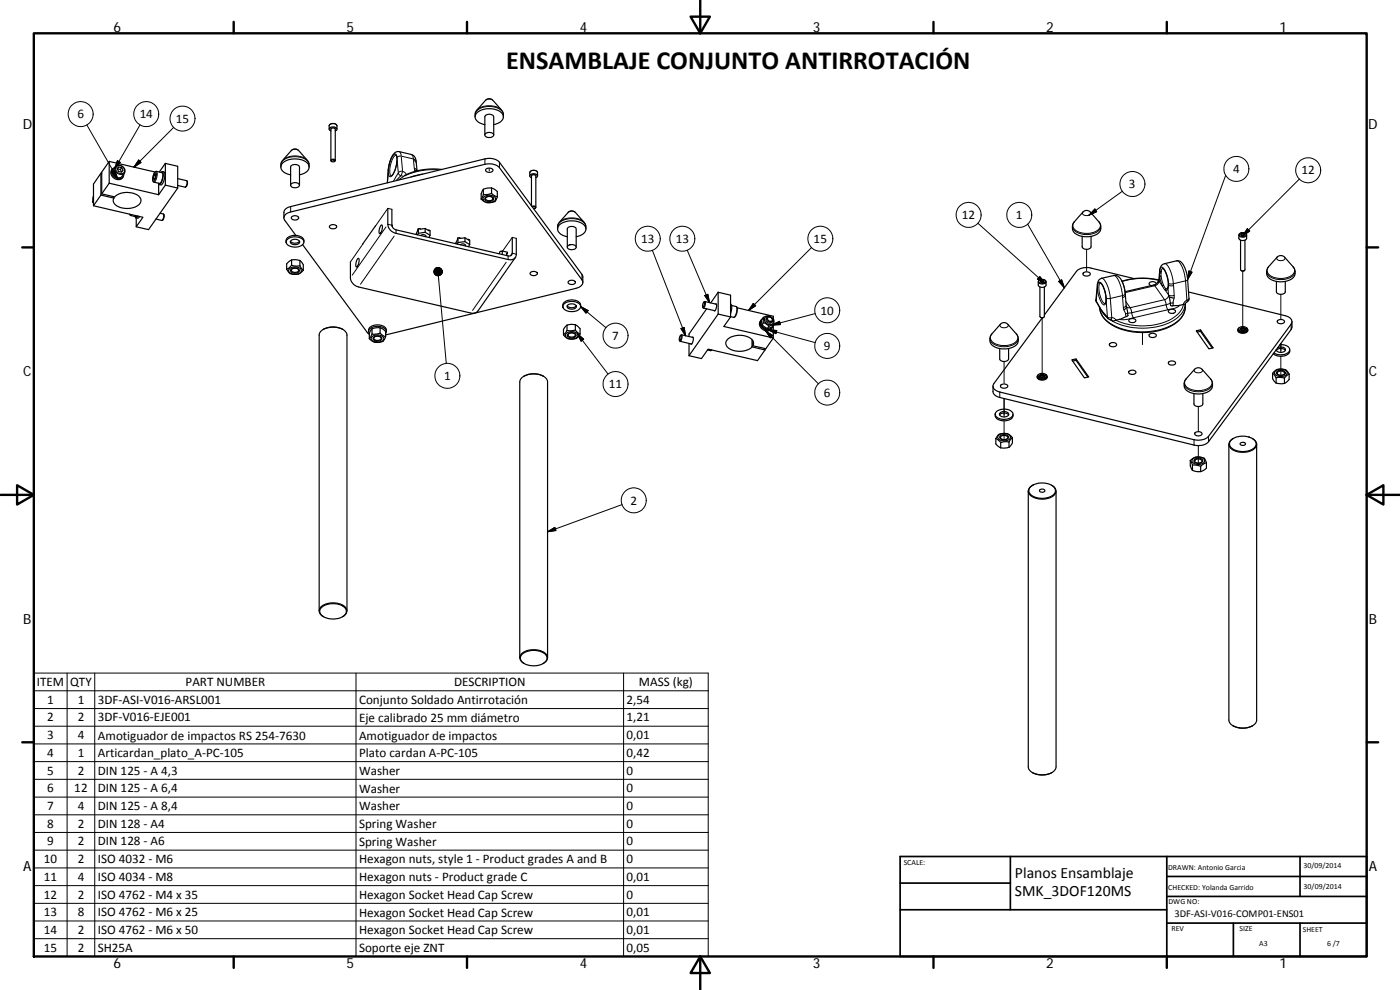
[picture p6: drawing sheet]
<svg xmlns="http://www.w3.org/2000/svg" width="420mm" height="297mm" viewBox="0 0 420 297" stroke-linecap="round" stroke-linejoin="round" font-family="sans-serif">
<g fill="none" stroke="#000" stroke-width=".3">
<path d="M26.1 37.5l9.2 16.1M42 37.5l-7.6 13.1M52.1 38.2l-11.9 12M98.8 37.7a1.44 1.44 0 0 1 2.3 0M99.2 38.8a.79 .79 0 0 1 1.4 0M99.3 38.7a.8 .8 0 0 1 1.3 0M142.6 34a4.9 4.9 0 0 1 5.7-1.9 3.4 3.4 0 0 1 2.7 1.9M143.4 32.8a6.1 6.1 0 0 1 6.9 0M145.8 30.1a1.74 1.74 0 0 1 2.1 0M33.6 51.7l.9-.5 .8 2.4zM34.5 50.2a1.83 1.83 0 0 0 .7 1.8 1.83 1.83 0 0 0 2 .1M34.9 50a1.49 1.49 0 0 1 1.9 0 1.49 1.49 0 0 1 .3 1.9 1.52 1.52 0 0 1-1.8-.2 1.52 1.52 0 0 1-.4-1.7z"/>
<path d="M35.2 48.2l.9 .5-1.7 1.9zM41.6 48l.7 .7-2.1 1.5zM46.5 51.7l.1-.1a1.83 1.83 0 0 1 0 2.3l-.4 .5a.62 .62 0 0 1-.5-.4 .62 .62 0 0 1 .2-.7zM47 51.5l.2 .7-.1 .8-.4 1.1-.4 .6M84.3 49.1a4.6 4.6 0 0 1 5.2-2 3.5 3.5 0 0 1 3.2 2M85.1 47.9a6 6 0 0 1 6.9 0M87.5 45.1a1.94 1.94 0 0 1 2.1 0M116.5 51.7l-.2 3M116.6 50.9l-.1 .2M118.7 46.6a6.2 6.2 0 0 0-1.4 6.1M119.1 48.2l-.7 3.4a1.55 1.55 0 0 1-1.5 1.4l-.3-1.1M119.2 48l.3 3.6"/>
<path d="M119.5 52l-1.4 2.3M119.5 51.9l.7 .8M119.8 45.5l.4 .4 .2 .8M120.2 52.8l-1.3 1.3M120.3 46.8l-.6 .1-.5 .3M120.4 52.8l.7 .2M120.4 47.1l.4 4.1M120.6 46.9l3.3 .7M120.8 51.4h-.7l-.5 .4M120.8 51.5l-.5 1.2M120.9 51.4l1.1 .9M121 53l-1.4 1"/>
<path d="M123.5 46.4l.3 .4 .2 .8M124.1 48.1v-.4l.6 .3 .2 .4M124.1 48.3l.2 2.1M124.2 48.2l.7 .7M124.3 50.5l.2 .6M124.4 50.5l.8 .7M124.5 51.1l.1 .3M126.9 52.2l-3.6 .9M131.4 50.9a19.9 19.9 0 0 0-9.9 1.8M145.5 47.8v1.4M146.8 50.5v.8M149.9 48.8v1.4"/>
<path d="M159 51.7a1.45 1.45 0 0 1 2.3 0M159.5 52.8a.74 .74 0 0 1 .7-.4 .74 .74 0 0 1 .7 .4M159.5 52.7l.7-.3 .6 .3M336.8 57.4l-10 7.2M367.8 52.6l-11.4 31.3-.6 .4 .4 5.7M390 53.7l-17.1 17M38.9 64.3l.3 .1M39.5 64.4l-.3 .3M87.2 62v1.5M108.9 73.2l-3.7 5.4M115.8 68.1l-10.1 14.4M116.4 67.3l1.2 .3"/>
<path d="M117.6 62.8l-1.2-.3-3.7 5.4M118.3 70.8l-10.1 14.5M118.9 69v1M151.9 78.7l-10.1 14.4M152.5 76.8v1M153.7 76l-.5 .7M153.8 76l1.1 .3M154.9 71.5l-1.2-.3-2.9 4.1M167.4 67.7a5.2 5.2 0 0 1 6.6-1.7l1.3 .8 .5 .9M168.1 66.4a6.1 6.1 0 0 1 6.9 0M170.5 63.7a1.86 1.86 0 0 1 2.1 0M195.8 75.1l9.9 25.7"/>
<path d="M206.2 75.1l6.7 15.7M243.6 74.3l-18.9 18.9M293.5 67l20.1 18M308.4 67.2l11 19.2M321.8 67.9a3.4 3.4 0 0 0 3.6 2.5 4.5 4.5 0 0 0 4.9-2.2l.1-.3M322.4 66.5a1.92 1.92 0 0 0 1.4 3.1 5.5 5.5 0 0 0 6.3-1.4l.1-.8-.4-.9M325 63.6a.87 .87 0 0 0 .2 1 .87 .87 0 0 0 1 .1 .8 .8 0 0 0 .8-.2 .8 .8 0 0 0 .2-.9M326.1 74.8v6.5M328.6 62.7l.5 .8-2.3 1.1zM349.5 79.1a2.72 2.72 0 0 1 1.8 2.2l.6 1.9 .2 1.9M353.1 78.3a3.9 3.9 0 0 1 2.2 3.1l.5 2.9-3.7 .8M371.8 70.5a1.36 1.36 0 0 0 2.3 0"/>
<path d="M372 70.2a1.18 1.18 0 0 1 2 .3 1.06 1.06 0 0 1-1.1 .5 1.06 1.06 0 0 1-.9-.8zM374.3 68.6l.8 .7-2.2 1.4zM383.3 77.2a.86 .86 0 0 0 .2 .9 .86 .86 0 0 0 1 .1 .82 .82 0 0 0 1-1M131.6 82.7l2.3 26.3M174.3 92l7.6 6.3M174.3 92l2.2 1.2-.6 .8zM174.7 82.4v1.5M204.4 98.6l.9-.4 .4 2.6zM211.5 88.7l.9-.4 .5 2.5zM221 92l.2 .5-.1 1-.4 1.2-.5 .5M226.1 91l.7 .7-2.1 1.5zM229.8 99.2l.7 .5"/>
<path d="M229.8 99.2l.6 .7M229.8 99.2l1.4 2.2 .7-.8-.8-.4M230 95.6a1.03 1.03 0 0 0 .3 1.2 1.03 1.03 0 0 0 1.3 0M230.5 100l15.1 15.2M230.9 99l2.2 .2-.2 .9-1.7-.8M231 99.1l13.7 3.7M231.7 97.5l2.2-1.1 .3 1zM244.7 94.1l-13 3.4M300.2 97.3a.87 .87 0 0 0 .3 1 .87 .87 0 0 0 1 0 .79 .79 0 0 0 .8-.2 .79 .79 0 0 0 .2-.8M311.6 84.6a1.34 1.34 0 0 0 2.3 0M311.8 84.2a1.18 1.18 0 0 1 2 .3 1.2 1.2 0 0 1-2.1-.1zM312.1 83l1.5 2-2.2-1.3z"/>
<path d="M312.8 95.4v17.8M317.7 84.4l.9-.5 .8 2.5zM328.9 90l.1 .3M329 90.3l1.4 2.5 1.9 2.3M329 90.3l.4-4.1 .1 1.7 .5 1.7a2.36 2.36 0 0 0 1.5 1.9l.4-.6 .1-.9 .3 5.1M329 90.3v.3M329.3 85.4l.1 .3M330.3 84.9a3.7 3.7 0 0 0-.2 3.5l.2 .8a2.38 2.38 0 0 0 1.4 1.9M330.6 83.5a3.9 3.9 0 0 1 2.1 3.2l.5 2.9M330.6 93.3l1.6 1.8M331.9 89.4l1.3 .2M332.3 95.1l.5 .3 .9-.1-.4 .6"/>
<path d="M332.3 95.1l.2 .4M333.2 89.6l.5 5.7 .7 .2 .5 .6M333.6 96l.3 .4M334.2 82.7a3.8 3.8 0 0 1 2.1 3.1l.6 2.9M336.6 84.2l.9 2.7a2.36 2.36 0 0 1 0 2.1l-.6 .3M336.9 88.7l-3.7 .9M336.9 88.7v.6M336.9 89.3l.2 2.9M337.1 92.2l.7 1.9M337.7 88.1l-.8 .6M337.8 94.1l.2 .9M337.9 90.5l1.3 1.8"/>
<path d="M338 91.6l-.3 .4-.6 .2M338.1 92l.4 .3h.7M339.2 92.3l.3 .8a.47 .47 0 0 1-.2 .8l-1.5 .2M340.1 95.4l-2 .5-2.1-.1M342.9 99.8v3.6M346.3 85.5l.3 .2M346.6 85.7l2.9 4.2M346.6 85.7l-8.9 2.1M347.8 84.1a20.4 20.4 0 0 0-11 .4M347.8 84l.1 .4M347.9 84.4l1 1.5-.8-2.7-.1-.4h.4l.7 2.4 .9 1.4M347.9 84.4a1.81 1.81 0 0 1-1.3 1.3"/>
<path d="M348 81.7l-.1 2.7M348 81.2v.1a.71 .71 0 0 1 .2-.9 .71 .71 0 0 1 .8-.1l1.2 2.1 .4 2.6M348 81.3l.5 .2v.4l-.5-.1zM348.5 81.9l-.1 .9M348.9 80.5l-.4 1M349.2 85.6h-.1a.85 .85 0 0 0 .4 1.2l1.2 1.7a1.43 1.43 0 0 1-1.2 1.4M349.5 89.9l.5 1.5 2.1-.6-.2 1M349.5 89.9l-10.3 2.4M350 86.6l.3 .1M350.5 86.2v.1a.52 .52 0 0 1-.1 .7 .52 .52 0 0 1-.7-.1l.3-.3M350.7 85.6l1.5 .1 .2 3-1 .1-.7-.3-.2-2.1zM352.1 85.1l.1 .6"/>
<path d="M352.1 85.1h-1.4v.5l-.1-.1M352.4 88.7l-.3 2.1M354 91.6l-1.5 .9-12.4 2.9-.4-1.3v-.3l10.3-2.4 .5 1.5M355.7 91.2a7.1 7.1 0 0 1-5 5.7 20.1 20.1 0 0 1-17.5-1M355.7 92.1a7.3 7.3 0 0 1-5.4 6.1 19.1 19.1 0 0 1-18.2-2.1 5.8 5.8 0 0 1-2.1-3.8M356.2 90l.1 .6M356.2 90l-.2 .2a2.55 2.55 0 0 0-1.1 2.2 10.9 10.9 0 0 1-8.6 5.1 20.1 20.1 0 0 1-11.4-1.4M356.8 81.3l.9 .4-1.3 2.1zM356.8 89.6l-.6 .4M372.3 98.4a.84 .84 0 0 1 1.4 .5 .82 .82 0 0 1-.8 .3 .82 .82 0 0 1-.7-.6zM373 81.3v17.9M373.6 98.7a.91 .91 0 0 0-1.3 .1"/>
<path d="M373.7 98.6a.89 .89 0 0 0-1.5 .2M373.7 98.7h.1M380.1 81.4a3.9 3.9 0 0 0 4.5 2.5 3.7 3.7 0 0 0 4.1-2.5M380.7 80.1a1.94 1.94 0 0 0 1.3 3 5.8 5.8 0 0 0 6.3-1.1l.2-1.1-.4-.8M384.4 88.3v7.4M387.5 97.3v1.6M173.3 100.1l9.2 12.1M173.3 100.1l1.9 1.7-.8 .6zM213.5 105l-.3 .2M297.1 101.6a3.4 3.4 0 0 0 3.5 2.4 4.5 4.5 0 0 0 5-2.1v-.3M297.7 100.2a1.92 1.92 0 0 0 1.3 3.1 5.4 5.4 0 0 0 6.4-1.4l.1-.9-.5-.8M300 117.6v1.7"/>
<path d="M301.3 108.5v6.5M301.3 119.6v5.5M313.4 112.7a1.01 1.01 0 0 0-1.4 .1M313.5 112.6l-.1-.1a.95 .95 0 0 0-1.4 .3M313.5 112.8h.1M313.5 112.7v.1M313.5 112.6a.81 .81 0 0 0-.8-.4 .81 .81 0 0 0-.7 .7l.1 .2a.88 .88 0 0 0 1.5-.4M355.4 115.1a3.3 3.3 0 0 0 3.5 2.4 4.4 4.4 0 0 0 4.9-2.1l.1-.3M355.9 113.7a1.92 1.92 0 0 0 1.4 3.1 5.8 5.8 0 0 0 6.2-1.1l.3-1.1-.5-.9M358.5 110.8a.88 .88 0 0 0 .3 1 .88 .88 0 0 0 1 .1 .81 .81 0 0 0 .8-.3 .81 .81 0 0 0 .2-.8M384.4 103v2.7M384.4 106.9v5.7"/>
<path d="M301.3 126.3v5.6M358.3 131.9v1.6M359.6 122v7.3M359.6 133.7v5.3M362.7 130.9v1.6M164.3 159.6l2.2-1.4 .3 1zM186.7 151.4l-22.4 8.2M10.1 202h202.4v85h-202.4zM10.1 207.3h202.4M10.1 212.6h202.4M10.1 217.9h202.4M20.1 202v85"/>
<path d="M28.4 202v85M106.8 202v85M187.1 202v85M10.1 223.2h202.4M10.1 228.5h202.4M10.1 233.8h202.4M10.1 239.2h202.4M10.1 244.5h202.4M10.1 249.8h202.4M10.1 255.1h202.4M10.1 260.4h202.4M10.1 265.7h202.4"/>
<path d="M10.1 271h202.4M10.1 276.3h202.4M10.1 281.6h202.4"/>
<circle cx="24.2" cy="34.2" r="3.7"/>
<circle cx="43.9" cy="34.2" r="3.7"/>
<circle cx="54.8" cy="35.6" r="3.8"/>
<circle cx="339.9" cy="55.2" r="3.7"/>
<circle cx="371.1" cy="50.7" r="3.8"/>
<circle cx="392.6" cy="51.1" r="3.8"/>
<circle cx="194.4" cy="71.6" r="3.8"/>
<circle cx="204.8" cy="71.6" r="3.8"/>
<circle cx="246.2" cy="71.6" r="3.8"/>
<circle cx="290.7" cy="64.5" r="3.7"/>
<circle cx="305.9" cy="64.5" r="3.7"/>
<circle cx="248.3" cy="93.1" r="3.8"/>
<circle cx="134.3" cy="112.8" r="3.8"/>
<circle cx="184.7" cy="100.7" r="3.7"/>
<circle cx="184.7" cy="115.2" r="3.7"/>
<circle cx="248.3" cy="103.8" r="3.8"/>
<circle cx="248.3" cy="117.8" r="3.7"/>
<circle cx="190.2" cy="150.1" r="3.7"/>
</g>
<g fill="none" stroke="#000" stroke-width=".36">
<path d="M98.8 38.7v-.9a1.3 1.3 0 0 1 1.2-.8 1.3 1.3 0 0 1 1.1 .8v.9M99.3 38.8v9.4M99.3 39.3a.61 .61 0 0 1-.5-.8 .61 .61 0 0 1 .8-.4 .92 .92 0 0 1 1 0 .92 .92 0 0 1 .4 1l-.4 .2M100.6 38.8v9.4M142.6 35.1v-1.1l.3-.7 2.8-3.2a1.48 1.48 0 0 1 2.2 0l2.8 3.2 .4 .9v.9M145.5 37.4a2.74 2.74 0 0 1-2.9-2.7 5.1 5.1 0 0 1 6.1-1.8 2.46 2.46 0 0 1 2.3 2.6 3.3 3.3 0 0 1-2.8 1.9M28.1 59l-.3 1.7 .3-.3M30.3 52l-2.2 3.2v6.5l2.2-3.2M30.3 52h.2M30.3 52v6.5M30.3 58.5l3.9 .9M30.5 58.2l3.9 .9a5.7 5.7 0 0 1 7.8 .4 2.14 2.14 0 0 1-2 2.7 5.7 5.7 0 0 1-6-1.3l-.2-.9 .2-.6"/>
<path d="M32.8 48.4l-2.3 3.2v6.6M32.8 55l-2.3 3.2M32.8 48.4v6.6M32.8 55l14.8 3.4M32.8 48.4l13.7 3.2M33.7 50.8a2 2 0 0 0 .5 2.7 2 2 0 0 0 2.7-.4M34.2 59v.4M34.4 50.3a1.56 1.56 0 0 0-1 1.6 1.56 1.56 0 0 0 1.2 1.4 1.5 1.5 0 0 0 1.6 .3 1.5 1.5 0 0 0 .9-1.4M34.7 49.9a1.76 1.76 0 0 1 2.1 0 1.76 1.76 0 0 1 .5 2l-.7 1a1.71 1.71 0 0 1-2 .1 1.71 1.71 0 0 1-.7-2zM35.3 50.6l.8 .2M35.3 50.6l-.1 .1M35.6 50.1l-.3 .5"/>
<path d="M35.6 50.1l.9 .2 .4 .8-.4 .6-.9-.3-.4-.8zM36.1 50.8l.4 .8M36.5 50.3l-.4 .5M46 53.5l.4 .1M46.2 52.6l.5 .1M46.4 51.7l.6-.3 1.6 .4a2.94 2.94 0 0 1-.7 3.2l-1.7-.3a1.34 1.34 0 0 1-.2-1.8zM46.6 52.1l.1 .4-.1 .9-.4 .5-.2-.4 .2-.9zM47.6 55.2v3.2M48.3 51.7l.2-.2a1.28 1.28 0 0 1 .4 1.9l-.2 .6a1.1 1.1 0 0 1-1 1.3l-.2-.3M48.7 51.5a1.01 1.01 0 0 1 .8 1.5l-.4 1.3a1.01 1.01 0 0 1-1.3 1.1M49.6 49l-1.8 2.6M49.6 49v6.5"/>
<path d="M49.6 55.5l3.7 .9M49.6 49l3.7 .9v6.5M49.6 55.5l-2 2.9M53.3 56.4l-8.7 12.5-3.7-.8M53.3 53.6l2.7 .6 .2 .5-.2 .9-.4 .6-2.3-.6M56.1 54.3l.1 .9-.2 .7-.3 .2M84.3 50.1v-1l.3-.7 2.8-3.2a1.48 1.48 0 0 1 2.3 0l2.8 3.2 .2 .7 .1 1M87.2 52.5a2.67 2.67 0 0 1-2.9-2.8 4.8 4.8 0 0 1 5.7-1.9 2.57 2.57 0 0 1 2.7 2.8 3.4 3.4 0 0 1-2.8 1.9M87.2 55.6v-5.5a1.52 1.52 0 0 1 2.7 0v5.5M87.4 55.2a1.51 1.51 0 0 1 2.4 .5 1.51 1.51 0 0 1-2.6-.3zM99.5 48.2l.1-.1a.43 .43 0 0 1 .6-.2 .43 .43 0 0 1 .1 .6 .51 .51 0 0 1-.8-.3zM99.6 48.5a.41 .41 0 0 1-.2-.6 .41 .41 0 0 1 .6-.1h.1a.37 .37 0 0 1 .5 .2 .37 .37 0 0 1-.3 .5"/>
<path d="M118.9 46.6a7 7 0 0 1-1.5 6.2M119.2 47.8a1.3 1.3 0 0 0-.7-1.6 6.8 6.8 0 0 0-1.9 5.3M124.5 51.1l.6 .2M125.2 51.3l-.4-3.4-.6-1.1-.8-.4-3.6-.9a2.56 2.56 0 0 0-2.6 2.4l-.6 2.3-.4 4.7M132.6 50.8a17.2 17.2 0 0 0-11.5 2.2M145.1 58.4l-.7 1.4M145.1 56.8l-.7 1.4v1.6M145.1 56.8v1.6M145.3 59a2.38 2.38 0 0 1 3.4 .6 2.03 2.03 0 0 1-3 1 .87 .87 0 0 1-.7-.7 .87 .87 0 0 1 .3-.9zM145.5 40.5v-5.4a1.54 1.54 0 0 1 2.7 0v5.4M145.7 40.1a1.61 1.61 0 0 1 2.5 .5 1.51 1.51 0 0 1-2.7-.2zM145.7 59.2a1.58 1.58 0 0 1 2.5 .6 1.54 1.54 0 0 1-2.7-.2z"/>
<path d="M145.8 50.8a1.22 1.22 0 0 1 2.1 .5 1.27 1.27 0 0 1-2.2-.4zM145.9 59.2a1.22 1.22 0 0 1 2 .5 1.28 1.28 0 0 1-2.2-.2zM147.5 58l1.8 1.1M147.5 58l-1.5 .4h-.9M147.5 56.4h-1.2l-1.2 .4M147.5 56.4v1.6M147.5 56.4l1.8 1v1.7M149.3 59.1l-.2 .4a1.69 1.69 0 0 1-2 1.3l-1.4-.2-1.3-.8M159 52.8v-1a1.29 1.29 0 0 1 1.2-.7 1.29 1.29 0 0 1 1.1 .7v1M159.5 52.8v8.9M159.5 53.3a.61 .61 0 0 1-.5-.7 .61 .61 0 0 1 .8-.4 .9 .9 0 0 1 1-.1 .9 .9 0 0 1 .4 1l-.4 .2M160.8 52.8v9.4"/>
<path d="M27.8 60.7l.3 .2M28.1 61.7l14.8 3.5-2 2.9v-2.7M38.9 64.3l.3 .4 1.7 .3 .3-.2M41.4 64.8l-.1 .2a.36 .36 0 0 1-.4 .4 .36 .36 0 0 1-.4-.4M41.9 65l-.5 .5-.6-.1M48 64l1.1 .3-.3 1.7-.2 .1-1.8-.4M49.1 64.3l.1 .9-.2 .7-.3 .2M85.2 65.4v-1.7a2.11 2.11 0 0 1 2-1.7l58.3-14.3a4.5 4.5 0 0 1 4.4 1l24.8 33.6 .2 .5v1.9M85.9 72.6a2.23 2.23 0 0 1 2.8-2 2.1 2.1 0 0 1 2.5 2M86.3 71.8a3.6 3.6 0 0 1 4.9 .5 2.11 2.11 0 0 1-2.8 1.8 2.21 2.21 0 0 1-2.5-1.7zM87.2 72.4a1.88 1.88 0 0 0 2.7 0M87.3 72.2a1.59 1.59 0 0 1 2.6 .5 1.68 1.68 0 0 1-2.8-.1z"/>
<path d="M87.5 79.6l1.5 .3 1-.1M87.5 78v1.6M87.5 79.6l-1.5 1.2M87.5 78l-1.5 1.2v1.6M87.5 78l1.3-.1 1.2 .2M87.6 65a1.16 1.16 0 0 1 2 .6 1.26 1.26 0 0 1-2.2-.3zM88.8 70.6l-3.3-4.5a1.63 1.63 0 0 1 1.4-2.4l58.6-14.4a4.6 4.6 0 0 1 4.4 1l24.8 33.7a1.8 1.8 0 0 1-1.8 2.5l-57.2 14M90 79.8l1 1.3M90 78.1v1.7M90 78.1l1 1.4v1.6M90.8 73.4l19.4 26.4 .6 .5M98.9 67.8a1.35 1.35 0 0 1 2.2 .3 1.25 1.25 0 0 1-2.2-.2z"/>
<path d="M107.4 77.6l.1-.1a1.82 1.82 0 0 1-.2 2.4l-.2 .2a1.88 1.88 0 0 1 .2-2.4zM112.7 67.9l-3.8 5.4M114.4 67.6l.1-.1a1.86 1.86 0 0 1-.2 2.4l-.2 .2a1.92 1.92 0 0 1 .2-2.4zM116.4 62.5v4.8a3.1 3.1 0 0 0 2.5 2.7l33.6 7.9a1.78 1.78 0 0 0 2.4-1.6v-4.8M117.6 62.8v4.8M117.6 67.6a1.64 1.64 0 0 0 1.3 1.4l33.6 7.8a.89 .89 0 0 0 1.2-.8v-4.8M117.6 67.6l.1 .5M125.5 68.6l-.5 1.8M125.5 68.6v1.4M126.3 70.7a.84 .84 0 0 1 .8-.3 .84 .84 0 0 1 .7 .6M127.6 68.6l1.5 .6v1.4M127.6 68.6l-1.5 .2v-.2h-.6"/>
<path d="M127.6 68.6v1.1M127.6 69.7l1.5 .9M127.6 69.7l-2.1 .3-.2 .5M129.1 70.6l-.4 .6M137.4 71.4l-.5 1.8M137.4 71.4v1.4M138.2 73.4a.86 .86 0 0 1 .8-.3 .86 .86 0 0 1 .7 .7M139.5 71.4l-1.5 .1v-.2l-.6 .1M139.5 71.4l1.1 .6v-.2l.4 .2v1.4M139.5 72.5l1.5 .9M139.5 72.5l-2.1 .3-.2 .4M139.5 71.4v1.1"/>
<path d="M141 73.4l-.4 .6M149.8 76.1l.3-.7 .6-.1v1.1M150.7 75.3l1.6 .4v.4h-.3v.6M152 76.4l.1 .3M154.7 77.2l-11.2 16.1a2.03 2.03 0 0 1-2.2 .6l-33.7-7.8a3.1 3.1 0 0 1-2.4-2.8v-4.7M159.6 62a.56 .56 0 0 1 .8-.2 .56 .56 0 0 1 .2 .7h-.1M159.8 62.1a.48 .48 0 0 1 .5-.1 .48 .48 0 0 1 .3 .5l-.5 .1M167.3 68.7l.3-1.7 2.9-3.2a1.48 1.48 0 0 1 2.2 0l2.9 3.3 .2 1.6M170.3 71a2.73 2.73 0 0 1-2.9-2.7 4.9 4.9 0 0 1 5.7-1.9 2.57 2.57 0 0 1 2.7 2.8 3.3 3.3 0 0 1-2.9 1.8M170.3 74.2v-5.5a1.54 1.54 0 0 1 2.6 0v5.5M170.4 73.8a1.61 1.61 0 0 1 2.5 .4 1.6 1.6 0 0 1-2.6 0zM324.8 70.9v3.1a1.54 1.54 0 0 0 2.6 0v-3.1"/>
<path d="M325 63.6a1.48 1.48 0 0 1 2.2 0l2.6 2.9a2.63 2.63 0 0 1 .3 2.8 2.63 2.63 0 0 1-2.3 1.5 5.6 5.6 0 0 1-5.7-1.4l-.3-1.5 .4-1.1zM372.3 72.1v8.8a.75 .75 0 0 0 1.3 0v-8.8M372.5 70.2l.5-.1 .5 .2v.3l-.6 .1-.4-.2zM372.5 70.2v.4M373 70.6l.1 .1M373 70.6l-.2 .1M373 70.1v.5M383.3 77.2a1.54 1.54 0 0 1 2.2 0l2.6 2.9a2.63 2.63 0 0 1 .3 2.7 2.63 2.63 0 0 1-2.3 1.5 5.3 5.3 0 0 1-5.8-1.6l-.2-1.3 .4-1zM86 80.8l.2 .2a2.73 2.73 0 0 0 4.1 .8l.7-.7M86.8 80.7a2.65 2.65 0 0 1 3.6 .2 1.66 1.66 0 0 1-2.4 1.4 1.1 1.1 0 0 1-1.1-.4 1.1 1.1 0 0 1-.1-1.2zM87.4 80.8a1.54 1.54 0 0 1 2.4 .5 1.53 1.53 0 0 1-2.6-.2zM87.5 80.8a1.35 1.35 0 0 1 2.2 .4 1.33 1.33 0 0 1-2.3-.1z"/>
<path d="M97 98.8a6.2 6.2 0 0 1 5.9 0M110.6 99.5a2.23 2.23 0 0 1 2.9-2 2.1 2.1 0 0 1 2.5 2M111.6 98.7l-.8 1.3v1.6M111.6 98.7v1.5M114.1 98.4l1.6 1v1.6M114.1 100l1.6 1M114.1 98.4l-1.2-.1-1.3 .4M114.1 98.4v1.6M114.1 100l-2.5 .2M159.1 81.8a1.24 1.24 0 0 1 2.1 .4 1.25 1.25 0 0 1-2.1-.2zM168.9 92a2.04 2.04 0 0 1 2.5-2 2.54 2.54 0 0 1 2.9 1.5v.5M169.2 91.3a3.6 3.6 0 0 1 4.9 .2 1.88 1.88 0 0 1-2.4 2 2.16 2.16 0 0 1-2.8-1.8z"/>
<path d="M170 100a2.43 2.43 0 0 1 3.5 .5 2.05 2.05 0 0 1-3 1 .88 .88 0 0 1-.8-.6 .88 .88 0 0 1 .3-.9zM170.2 97.6l-1.1 1.2v1.7M170.2 97.6v1.6M170.2 99.2l-1.1 1.3M170.3 91.7a1.81 1.81 0 0 0 2.6 0M170.4 91.5a1.72 1.72 0 0 1 2.6 .5 1.65 1.65 0 0 1-2.8 0zM170.6 84.5a1.31 1.31 0 0 1 2.1 .3 1.2 1.2 0 0 1-1.2 .6 1.2 1.2 0 0 1-1-.8zM172.7 97.4l1.4 1.2v1.6M172.7 99l1.4 1.2M172.7 97.4l-1.3-.1-1.2 .3M172.7 97.4v1.6M172.7 99l-2.5 .2"/>
<path d="M211.1 92.4l3.5 .8M211.2 90.7l.2 .1v.5a.5 .5 0 0 1 0 .6 .5 .5 0 0 1-.5 .2zM211.2 90.7l.2-.2a1.32 1.32 0 0 1-.4 1.9l-.1-.3M211.5 90.5l3.5 .8M212.1 92.6l-5.3 7.6v.8M214.7 91.2a.55 .55 0 0 1 .5 .4 .55 .55 0 0 1-.2 .6 .91 .91 0 0 1-.7 1.1v-.1M215.5 87.7l3.8 .9v6.5M215.5 94.2l3.8 .9M215.5 87.7v6.5M215.5 87.7l-2.2 3.2M215.5 94.2l-8.7 12.5M219.3 95.1l-2.1 2.9 14.9 3.4"/>
<path d="M219.3 91.2a2.58 2.58 0 0 1 0 2.9M219.6 91.7l1.3 .3a2.47 2.47 0 0 1-.7 3.2l-.9-.2M221.2 92.4l10.9 2.5v.8M228.1 96.9h.1M228.3 96.2a2.01 2.01 0 0 0 .6 2.6 2.01 2.01 0 0 0 2.7-.3M228.3 96.5h.3M228.3 96.6a2.09 2.09 0 0 0 1.2 1.9 2.09 2.09 0 0 0 2.3-.3l.1-.3M228.3 96.5l-.2 .4M228.3 96.6l.3 .1M228.3 96.2l.2-.2a1.96 1.96 0 0 0 0 2.1 1.96 1.96 0 0 0 2 .9l.8-.2 .4-.6a1.96 1.96 0 0 1-2.3 .5 1.96 1.96 0 0 1-1.1-2.1M228.3 96.2l-.2 .7M228.7 97.5l1.6 1.1"/>
<path d="M228.7 95.7l-.4 .8M229.1 95.2l.1 1.6M229.1 95.2a2.03 2.03 0 0 1 2.4 0 2.03 2.03 0 0 1 .8 2.2M229.1 95.2l-.4 .7v1.6M229.2 96.8l1.6 1.1M229.2 96.8l-.5 .7M230.2 95.3l-.2 .3M230.2 95.2a.95 .95 0 0 1 1.3 .1 .95 .95 0 0 1 0 1.4 1.05 1.05 0 0 1-1.1-.3 1.05 1.05 0 0 1-.2-1.2zM230.5 95.3a.76 .76 0 0 1 1 0 .76 .76 0 0 1 0 1.1 .83 .83 0 0 1-.9-.2 .83 .83 0 0 1-.1-.9zM230.8 97.9l-.5 .7M231.3 95.2a1.15 1.15 0 0 0-1.7 .1 1.15 1.15 0 0 0 .4 1.7 1.18 1.18 0 0 0 1.9 .1 1.18 1.18 0 0 0-.4-1.8M231.8 96.4l-.2 .4"/>
<path d="M232.1 97.7v3.7M232.3 97.4l-1.5 .5M232.3 97.4l-.5 .6-1.5 .6M300.2 97.3a1.48 1.48 0 0 1 2.3 0l2.5 2.9a2.63 2.63 0 0 1 .4 2.8 2.63 2.63 0 0 1-2.4 1.5 5.6 5.6 0 0 1-5.6-1.4l-.3-1.7 .3-.9zM312.1 86.1v8.8a.77 .77 0 0 0 1.3 0v-8.8M312.3 84.3l.5-.2 .5 .2v.3l-.6 .2-.5-.2zM312.3 84.3v.3M312.3 95.2h.9M312.8 84.6l.1 .1M312.8 84.6l-.2 .2M312.8 84.1v.5M325.2 81.8a1.21 1.21 0 0 1 2 .6 1.27 1.27 0 0 1-2.2-.3z"/>
<path d="M329.4 86.2v-.2a.89 .89 0 0 1 .8-1.3 7.7 7.7 0 0 1 1.8 5.3M330.3 84.9a7.2 7.2 0 0 1 1.4 6.2M333.6 96a2.18 2.18 0 0 1-1.9-1.4l-1.2-1.4-1.6-3 .5-5a1.72 1.72 0 0 1 1.2-1.7l3.6-.8a3 3 0 0 1 3 2.8l.5 2.1 .3 4 .5 3-2.2 1.2-2.4 .6M338 91.9l.1 .1M338.1 92.1l-.2 .4-.6 .4M338.9 95.8a1.18 1.18 0 0 1 2 .5 1.25 1.25 0 0 1-2.1-.2zM340.3 83.6l-12.9-3.2a4.5 4.5 0 0 0-4.4 1l-9.6 13.1M347 85.2a1.13 1.13 0 0 0-1.1-.7 1.13 1.13 0 0 0-1 .8l.6 .4M347.7 84.2l-.2 .5M347.8 84.7l-.1-.2-1.3 1-8.8 2M347.8 84l-.1 .5M347.8 84l.3-3.1 .6-1.4 .6-.3 3.8-.9a2.4 2.4 0 0 1 2.4 1.9l.9 3.2 .4 6.4-1.1 1.5-.6 .1"/>
<path d="M347.8 84a21.2 21.2 0 0 0-11.1 .4M348.9 80.5a6.9 6.9 0 0 1 1.4 6.2M350.7 88.9l.2 .1M350.8 93.1a1.35 1.35 0 0 1 2 .3 1.21 1.21 0 0 1-2.2-.1zM352.4 89.4l-1.5-.4 .3 2.1a.57 .57 0 0 0 .3 .7 .57 .57 0 0 0 .7-.1l2.9-.3M355.1 91.4h.1M355.7 91.2a7.1 7.1 0 0 1-5.2 7.1 19.4 19.4 0 0 1-17.7-1.4l-.7-.6a5.6 5.6 0 0 1-2.1-4M356.7 87.6l29 7.1a1.8 1.8 0 0 1 1.8 2.6l-24.8 33.6a4.6 4.6 0 0 1-4.4 1l-58.3-14.3a1.88 1.88 0 0 1-1.9-2.3l14.7-19.9M359.3 99.6l1-.2 3.5 5M360.3 99l-1.3 .3 3.8 5.4 1.3-.3-3.8-5.4v.4M371.5 98.9a1.7 1.7 0 0 0 2.9 .6l.1-.6M371.7 98.7a1.32 1.32 0 0 0 1.3 1 1.32 1.32 0 0 0 1.2-1"/>
<path d="M371.9 98.3a.76 .76 0 0 0-.4 1 .76 .76 0 0 0 .9 .4 1.24 1.24 0 0 0 1.3 .1 1.24 1.24 0 0 0 .7-1.2l-.4-.3M372.3 98.9a.91 .91 0 0 1 1.4 0M372.3 99l.5-.3 .8 .3M372.5 81.2h1M373.6 98.7a.95 .95 0 0 0-1.3 .1M373.7 98.7a.83 .83 0 0 1-1.5 .1M373.7 98.7h.1M373.7 98.6v.1M374.1 98.4a1.54 1.54 0 0 0-2.4 .3 1.45 1.45 0 0 0 2.5 0v-.2l-.5 .1M374.1 98.4l-.4 .2M374.1 98.4v.1M383.1 84.4v3.1a1.54 1.54 0 0 0 2.6 0v-3.1"/>
<path d="M383.4 96.2a1.22 1.22 0 0 1 2.1 .5 1.27 1.27 0 0 1-2.2-.3zM387.7 96.5v1.6l-.2 .8-24.8 33.6a4.3 4.3 0 0 1-4.4 1l-58.3-14.2a2.34 2.34 0 0 1-2-1.8v-1.7M110.8 100.1a1.31 1.31 0 0 1 1.2-2 3 3 0 0 1 4 1.3l-.3 .7M111.6 101.1a2.36 2.36 0 0 1 3.6 .5 2.29 2.29 0 0 1-3.6 .6l-.2-.6zM111.6 100.2l-.8 1.4M112.1 101.3a1.63 1.63 0 0 1 2.5 .3 1.53 1.53 0 0 1-2.7 0zM112.3 101.2a1.27 1.27 0 0 1 2.1 .4 1.34 1.34 0 0 1-2.2-.1zM115.7 101l-.1 .3a2.44 2.44 0 0 1-3.6 1.2l-1.2-.9M157.2 112.9a6.2 6.2 0 0 1 5.9 0M170.4 100.2a1.57 1.57 0 0 1 2.5 .5 1.52 1.52 0 0 1-2.6-.2zM170.6 100.2a1.27 1.27 0 0 1 2.1 .4 1.34 1.34 0 0 1-2.2-.1zM174.1 100.2a2.9 2.9 0 0 1-5 .3"/>
<path d="M204.1 102.4l3.5 .8M204.2 100.6l.3-.1a1.34 1.34 0 0 1-.3 1.9l-.3-.3M204.2 100.6l.2 .2v.5a.53 .53 0 0 1-.5 .8l.1-.9zM204.6 100.5l3.4 .8M206.8 103v3.7M207.8 101.2v-.1a1.68 1.68 0 0 1-.4 2.2l-.1-.2M213.6 105l-.3 .2-1-.2M225.7 104.1l3.9 .9M225.7 101.9v2.2M225.9 102.3v1.4M225.9 103.7a2 2 0 0 0-1.7-2.7 5.7 5.7 0 0 0-6.2 1.2 2.04 2.04 0 0 0 1.7 2.8 5.9 5.9 0 0 0 6-.9M229.6 104.6v.4"/>
<path d="M229.6 105l-2.3 3.2-14.8-3.4-2 2.8-3.7-.9M232.1 101.4l-2.3 3.2-3.9-.9M300 104.6v3.1a1.54 1.54 0 0 0 2.7 0v-3.1M300.3 115.6a1.24 1.24 0 0 1 2.1 .4 1.27 1.27 0 0 1-2.1-.3zM311.3 113a1.58 1.58 0 0 0 2.5 .8l.5-.5v-.3M311.5 112.8a1.38 1.38 0 0 0 2.3 .6l.2-.6M311.7 112.4a.75 .75 0 0 0-.4 .9 .75 .75 0 0 0 .9 .5 1.49 1.49 0 0 0 2.1-1l-.5-.4M312 112.8a.88 .88 0 0 0 1.5 0M312.1 113a.98 .98 0 0 1 1.3 0M313.4 112.8a.86 .86 0 0 0-1.3 .1 .91 .91 0 0 1 1.4 0v-.1M313.5 112.8h.1M313.9 112.5l-.4 .3"/>
<path d="M313.9 112.5a1.4 1.4 0 0 0-2.4 .4 1.48 1.48 0 0 0 2.5-.2v-.2l-.5 .3M313.9 112.5v.1M322.9 107.7l-1.2 .3 3.7 5.4 1.3-.3-3.8-5.4v.4M322.9 108.1l-1 .3M322.9 108.1l3.6 5M333 103.2a1.19 1.19 0 0 1 2.1 .4 1.28 1.28 0 0 1-2.2-.3zM338.8 111.4a1.3 1.3 0 0 1 2.1 .3 1.23 1.23 0 0 1-2.2-.1zM344.9 100.4a1.22 1.22 0 0 1 2.1 .4 1.28 1.28 0 0 1-2.2-.3zM350.8 108.6a1.15 1.15 0 0 1 2 .5 1.29 1.29 0 0 1-2.2-.3zM358.3 118.1v3.1a1.54 1.54 0 0 0 2.7 0v-3.1M358.5 110.8a1.57 1.57 0 0 1 2.3 0l2.5 2.9a2.63 2.63 0 0 1 .4 2.8 2.63 2.63 0 0 1-2.4 1.5 5.4 5.4 0 0 1-5.8-1.7l-.1-1.4 .3-.9zM381.9 112v1.6l1.1 1.3"/>
<path d="M381.9 112a2.95 2.95 0 0 1 4.6-.4l.4 .7M381.9 112l1.1 1.3M382.7 111.4a2.45 2.45 0 0 1 3.6 .4 2.16 2.16 0 0 1-3.5 .7l-.3-.5zM383 113.3l1.2-.1 1.3 .2M383 114.9l1.5 .3 1-.2M383 113.3v1.6M383.1 105.2a1.81 1.81 0 0 1 2.7 0M383.2 111.5a1.59 1.59 0 0 1 2.5 .4 1.53 1.53 0 0 1-2.6-.1zM383.4 111.6a1.26 1.26 0 0 1 2.1 .5 1.28 1.28 0 0 1-2.2-.2zM383.5 104.3a1.45 1.45 0 0 1 2.3 .8 1.69 1.69 0 0 1-2.8-.2M384.1 103.4a2.27 2.27 0 0 1 2.9 1.7 3.4 3.4 0 0 1-4.7 .8M385.5 113.4v1.6"/>
<path d="M386.9 112.3v1.6l-1.4 1.1M386.9 112.3l-1.4 1.1M387.1 104.9a2.29 2.29 0 0 1-3.1 2l-1.9-.7M298.7 124.3a2.23 2.23 0 0 0 2.9 2 2.08 2.08 0 0 0 2.4-2M298.9 131.6v1.6l1.4 1.2M298.9 131.6l1.4 1.2M299.2 123.4a3.4 3.4 0 0 1 4.8 .7 2.36 2.36 0 0 1-3 1.7 1.96 1.96 0 0 1-2.3-1.8zM299.6 130.7a2.45 2.45 0 0 1 3.6 .4 2.15 2.15 0 0 1-3.4 .7l-.4-.5zM300 124.5a1.85 1.85 0 0 1 2.7 0M300.2 130.8a1.59 1.59 0 0 1 2.5 .5 1.51 1.51 0 0 1-2.7-.2zM300.2 123.8a1.62 1.62 0 0 1 2.5 .6 1.65 1.65 0 0 1-2.8-.2zM300.3 132.8v1.6"/>
<path d="M300.4 130.9a1.2 1.2 0 0 1 2 .5 1.27 1.27 0 0 1-2.1-.2zM302.8 134.2l-1.5 .3-1-.1M302.8 132.6l-1.2-.1-1.3 .3M302.8 132.6v1.6M303.8 131.3a2.96 2.96 0 0 0-4.5-.4l-.4 .7M303.8 131.3v1.6l-1 1.3M303.8 131.3l-1 1.3M357.2 138.2l.7 1.4M357.2 138.2a3.1 3.1 0 0 1 4.4-.3l.5 1M357.2 138.2v1.6l.7 1.3M357.9 139.6l2.4 .3M357.9 139.6v1.5"/>
<path d="M357.9 137.8a2.47 2.47 0 0 1 3.6 .3 2.02 2.02 0 0 1-2.9 1.1 .91 .91 0 0 1-.7-1.4zM358.4 137.9a1.63 1.63 0 0 1 2.6 .4 1.56 1.56 0 0 1-2.7-.1zM358.6 138a1.29 1.29 0 0 1 2.1 .4 1.2 1.2 0 0 1-1.1 .6 1.2 1.2 0 0 1-1-.8zM358.7 129.8a1.17 1.17 0 0 1 2 .5 1.27 1.27 0 0 1-2.1-.3zM360.3 139.9v1.6M362.1 138.9v1.6l-1.8 1M362.1 138.9l-1.8 1M368.8 133.3v82.7a3.6 3.6 0 0 0 4.2 2.5 3.8 3.8 0 0 0 4.1-2.5v-82.7M369.6 131.9a5.6 5.6 0 0 1 7.2 .5 2.16 2.16 0 0 1-2.2 2.9 5.2 5.2 0 0 1-5.5-1.5v-1.1zM370.2 131.6a1.86 1.86 0 0 0-1.4 1.9 1.86 1.86 0 0 0 1.6 1.7 5.6 5.6 0 0 0 6.6-1.2 1.85 1.85 0 0 0-1.2-2.4M372.3 133a.79 .79 0 0 1 .8-.3 .79 .79 0 0 1 .6 .7 .91 .91 0 0 1-1.5-.3zM308.6 147.3v82.8a3.4 3.4 0 0 0 3.7 2.4 4.4 4.4 0 0 0 4.6-2.1v-83.1"/>
<path d="M309.4 146a5.6 5.6 0 0 1 7.1 .4 1.75 1.75 0 0 1-1.2 2.6 5.4 5.4 0 0 1-6.4-1.1l-.1-1.2zM309.9 145.6a1.88 1.88 0 0 0-1.3 1.9 1.88 1.88 0 0 0 1.6 1.7 5.6 5.6 0 0 0 6.5-1.1 1.85 1.85 0 0 0-1.1-2.5M312.1 147l.1-.1a.72 .72 0 0 1 .9-.2 .72 .72 0 0 1 .4 .8 .88 .88 0 0 1-1.5-.4zM357.9 141.1l1.5 .4h.9M95.8 183.3v-82.7a3.4 3.4 0 0 1 3.7-2.4 4.4 4.4 0 0 1 4.6 2.1v83M96.7 182.1a5.6 5.6 0 0 1 7 .6 1.98 1.98 0 0 1-1.7 2.7 5.3 5.3 0 0 1-5.9-1.4l-.1-1.1zM97.1 185.1a1.88 1.88 0 0 1-1.3-2 1.88 1.88 0 0 1 1.6-1.7 5.6 5.6 0 0 1 6.5 1.2 1.85 1.85 0 0 1-1.1 2.5M156 197.3v-82.7a3.6 3.6 0 0 1 4.2-2.4 3.8 3.8 0 0 1 4.1 2.4v82.7M156.8 196.2a5.6 5.6 0 0 1 7.1 .5 2.16 2.16 0 0 1-2.1 2.9 5 5 0 0 1-5.5-1.5l-.1-1.1zM157.3 199.1a1.86 1.86 0 0 1-1.3-1.9 1.86 1.86 0 0 1 1.6-1.7 5.6 5.6 0 0 1 6.6 1.1 1.84 1.84 0 0 1-1.2 2.5M370 217.7a6.2 6.2 0 0 0 5.9 0M309.8 231.8a6.2 6.2 0 0 0 5.9 0"/>
<circle cx="373" cy="71" r="1.25"/>
<circle cx="312.8" cy="85.1" r="1.26"/>
</g>
<g fill="#000">
<circle cx="337.7" cy="88.7" r=".18"/>
<circle cx="373.7" cy="98.7" r=".18"/>
</g>
<g fill="none" stroke="#000" stroke-width=".71">
<path d="M10.1 10h400.1v277h-400.1zM70.1 6.6v3.4M140.2 6.6v3.4M207.3 5h5.8l-2.9 5zM210.2 0v10M280.2 6.6v3.4M350.2 6.6v3.4M6.7 74.2h3.4M410.2 74.2h3.4M.2 148.5h9.9M5.1 145.6l5 2.9-5 2.9zM410.2 148.5l5-2.9v5.8z"/>
<path d="M410.2 148.5h9.9M6.7 222.7h3.4M410.2 222.7h3.4M70.1 287v3.4M140.2 287v3.4M210.2 287l2.9 5h-5.8zM210.2 287v10M280.2 287v3.4M350.2 287v3.4"/>
</g>
<path d="M270.1 257h140.1v30h-140.1zM303.2 257v16M350.2 257v30M390.2 257v12M270.1 265h33.1M270.1 273h80.1M350.2 277h60M350.2 269h60M350.2 263h60M370.2 277v10M390.2 277v10" fill="none" stroke="#000" stroke-width=".51"/>
<g fill="#000" stroke="#000" stroke-width=".3">
<path d="M33.6 51.7l.9-.5 .8 2.4zM35.2 48.2l.9 .5-1.7 1.9zM41.6 48l.7 .7-2.1 1.5zM328.6 62.7l.5 .8-2.3 1.1zM374.3 68.6l.8 .7-2.2 1.4zM132.6 81l.1 .5zM132.4 80.8l.3 .7zM132.2 80.5l.5 1zM132 80.4l.7 1.1zM131.8 80.3l.9 1.2zM131.5 80.3h.3l.9 1.2zM131.2 80.3h.3l1.2 1.2z"/>
<path d="M131 80.3h.2l1.5 1.2zM130.8 80.5l.2-.2 1.7 1.2zM130.5 80.6l.3-.1 1.9 1zM130.5 80.6l2.2 .9-2.3-.6zM130.4 80.9l2.3 .6-2.4-.4zM130.3 81.1l2.4 .4-2.5-.1zM130.2 81.4l2.5 .1-2.5 .1zM130.2 81.6l2.5-.1-2.4 .4zM130.3 81.9l2.4-.4-2.3 .6zM130.4 82.1l2.3-.6-2.2 .9zM130.5 82.4l2.2-.9-1.9 1zM130.8 82.5l1.9-1-1.7 1.2z"/>
<path d="M131 82.7l1.7-1.2-1.5 1.2zM131.2 82.7l1.5-1.2-1.2 1.2zM132.7 81.5l-.9 1.2h-.3zM132.7 81.5l-.9 1.2zM132.7 81.5l-.7 1.1zM132.7 81.5l-.5 1zM132.7 81.5l-.3 .8zM132.7 81.5l-.1 .5zM132.7 81.5v.3zM174.3 92l2.2 1.2-.6 .8zM204.4 98.6l.9-.4 .4 2.6zM211.5 88.7l.9-.4 .5 2.5z"/>
<path d="M226.1 91l.7 .7-2.1 1.5zM230.6 99l2.5 .2-.2 .9zM231.7 97.5l2.2-1.1 .3 1zM312.1 83l1.5 2-2.2-1.3zM317.7 84.4l.9-.5 .8 2.5zM356.8 81.3l.9 .4-1.3 2.1zM173.3 100.1l1.9 1.7-.8 .6zM229.8 99.2l2.1 1.4-.7 .8zM164.3 159.6l2.2-1.4 .3 1z"/>
</g>
<text font-size="7.9" x="151.9" y="20.8">ENSAMBLAJE CONJUNTO ANTIRROTACIÓN</text>
<g font-size="4.7">
<text x="304.6" y="263.5">Planos Ensamblaje</text>
<text x="304.6" y="268.9">SMK_3DOF120MS</text>
</g>
<g font-size="4.2">
<text x="34" y="9.6">6</text>
<text x="104" y="9.6">5</text>
<text x="174" y="9.6">4</text>
<text x="244" y="9.6">3</text>
<text x="314" y="9.6">2</text>
<text x="384" y="9.6">1</text>
<text x="6.8" y="38.7">D</text>
<text x="410.6" y="38.7">D</text>
<text x="7" y="112.9">C</text>
<text x="410.8" y="112.9">C</text>
<text x="7" y="187.1">B</text>
<text x="410.8" y="187.1">B</text>
<text x="7" y="261.3">A</text>
<text x="410.8" y="261.3">A</text>
<text x="34" y="290.4">6</text>
<text x="104" y="290.4">5</text>
<text x="174" y="290.4">4</text>
<text x="244" y="290.4">3</text>
<text x="314" y="290.4">2</text>
<text x="384" y="290.4">1</text>
</g>
<g font-size="3.9">
<text x="23.2" y="35.5">6</text>
<text x="41.9" y="35.5">14</text>
<text x="52.8" y="36.9">15</text>
<text x="370" y="51.9">4</text>
<text x="390.6" y="52.3">12</text>
<text x="338.8" y="56.5">3</text>
<text x="288.7" y="65.8">12</text>
<text x="304.9" y="65.8">1</text>
<text x="192.4" y="72.9">13</text>
<text x="202.8" y="72.9">13</text>
<text x="244.2" y="72.9">15</text>
<text x="246.2" y="94.4">10</text>
<text x="183.8" y="102">7</text>
<text x="247.3" y="105.1">9</text>
<text x="133.3" y="114">1</text>
<text x="182.7" y="116.5">11</text>
<text x="247.3" y="119.1">6</text>
<text x="189.2" y="151.4">2</text>
<text x="11.1" y="205.9">ITEM</text>
<text x="21.1" y="205.9">QTY</text>
<text x="55.7" y="205.9">PART NUMBER</text>
<text x="136.3" y="205.9">DESCRIPTION</text>
<text x="191.8" y="206">MASS (kg)</text>
<text x="14.1" y="211.2">1</text>
<text x="23.3" y="211.2">1</text>
<text x="29.3" y="211.2">3DF‐ASI‐V016‐ARSL001</text>
<text x="107.7" y="211.3">Conjunto Soldado Antirrotación</text>
<text x="188.1" y="211.2">2,54</text>
<text x="14.1" y="216.5">2</text>
<text x="14.2" y="221.8">3</text>
<text x="23.3" y="216.5">2</text>
<text x="23.3" y="221.8">4</text>
<text x="29.3" y="216.5">3DF‐V016‐EJE001</text>
<text x="29.3" y="221.9">Amotiguador de impactos RS 254‐7630</text>
<text x="107.7" y="216.6">Eje calibrado 25 mm diámetro</text>
<text x="107.7" y="221.9">Amotiguador de impactos</text>
<text x="188.1" y="216.5">1,21</text>
<text x="188.1" y="221.8">0,01</text>
<text x="14.1" y="227.1">4</text>
<text x="23.3" y="227.1">1</text>
<text x="29.3" y="227.2">Articardan_plato_A‐PC‐105</text>
<text x="107.7" y="227.2">Plato cardan A‐PC‐105</text>
<text x="188.1" y="227.1">0,42</text>
<text x="14.1" y="232.4">5</text>
<text x="23.3" y="232.4">2</text>
<text x="29.3" y="232.4">DIN 125 ‐ A 4,3</text>
<text x="107.7" y="232.5">Washer</text>
<text x="188.1" y="232.4">0</text>
<text x="14.1" y="237.7">6</text>
<text x="22.3" y="237.7">12</text>
<text x="29.3" y="237.7">DIN 125 ‐ A 6,4</text>
<text x="107.7" y="237.8">Washer</text>
<text x="188.1" y="237.7">0</text>
<text x="14.1" y="243">7</text>
<text x="23.3" y="243">4</text>
<text x="29.3" y="243.1">DIN 125 ‐ A 8,4</text>
<text x="107.7" y="243.1">Washer</text>
<text x="188.1" y="243.1">0</text>
<text x="14.1" y="248.4">8</text>
<text x="23.3" y="248.4">2</text>
<text x="29.3" y="248.4">DIN 128 ‐ A4</text>
<text x="107.7" y="248.5">Spring Washer</text>
<text x="188.1" y="248.4">0</text>
<text x="14.1" y="253.7">9</text>
<text x="23.3" y="253.7">2</text>
<text x="29.3" y="253.7">DIN 128 ‐ A6</text>
<text x="107.7" y="253.8">Spring Washer</text>
<text x="188.1" y="253.7">0</text>
<text x="13.2" y="259">10</text>
<text x="23.3" y="259">2</text>
<text x="29.3" y="259">ISO 4032 ‐ M6</text>
<text x="107.7" y="259.1">Hexagon nuts, style 1 ‐ Product grades A and B</text>
<text x="188.1" y="259">0</text>
<text x="13.2" y="264.3">11</text>
<text x="13.2" y="269.6">12</text>
<text x="23.3" y="264.3">4</text>
<text x="23.3" y="269.6">2</text>
<text x="29.3" y="264.3">ISO 4034 ‐ M8</text>
<text x="29.3" y="269.6">ISO 4762 ‐ M4 x 35</text>
<text x="107.7" y="264.4">Hexagon nuts ‐ Product grade C</text>
<text x="107.7" y="269.7">Hexagon Socket Head Cap Screw</text>
<text x="188.1" y="264.3">0,01</text>
<text x="188.1" y="269.6">0</text>
<text x="13.2" y="274.9">13</text>
<text x="23.3" y="274.9">8</text>
<text x="29.3" y="274.9">ISO 4762 ‐ M6 x 25</text>
<text x="107.7" y="275">Hexagon Socket Head Cap Screw</text>
<text x="188.1" y="274.9">0,01</text>
<text x="13.2" y="280.2">14</text>
<text x="23.3" y="280.2">2</text>
<text x="29.3" y="280.2">ISO 4762 ‐ M6 x 50</text>
<text x="107.7" y="280.3">Hexagon Socket Head Cap Screw</text>
<text x="188.1" y="280.2">0,01</text>
<text x="13.2" y="285.6">15</text>
<text x="23.3" y="285.6">2</text>
<text x="29.3" y="285.6">SH25A</text>
<text x="107.7" y="285.6">Soporte eje ZNT</text>
<text x="188.1" y="285.6">0,05</text>
</g>
<text font-size="3.1" x="352.5" y="275.2">3DF‐ASI‐V016‐COMP01‐ENS01</text>
<g font-size="2.4">
<text x="271.2" y="259.7">SCALE:</text>
<text x="350.6" y="260.9">DRAWN: Antonio Garcia</text>
<text x="391.2" y="260.6">30/09/2014</text>
<text x="350.6" y="267">CHECKED: Yolanda Garrido</text>
<text x="391.2" y="266.6">30/09/2014</text>
<text x="350.7" y="271.4">DWG NO:</text>
<text x="351.6" y="279.3">REV</text>
<text x="372" y="279.4">SIZE</text>
<text x="391" y="279.6">SHEET</text>
<text x="377.9" y="283.8">A3</text>
<text x="398.3" y="283.8">6 /7</text>
</g>
</svg>
